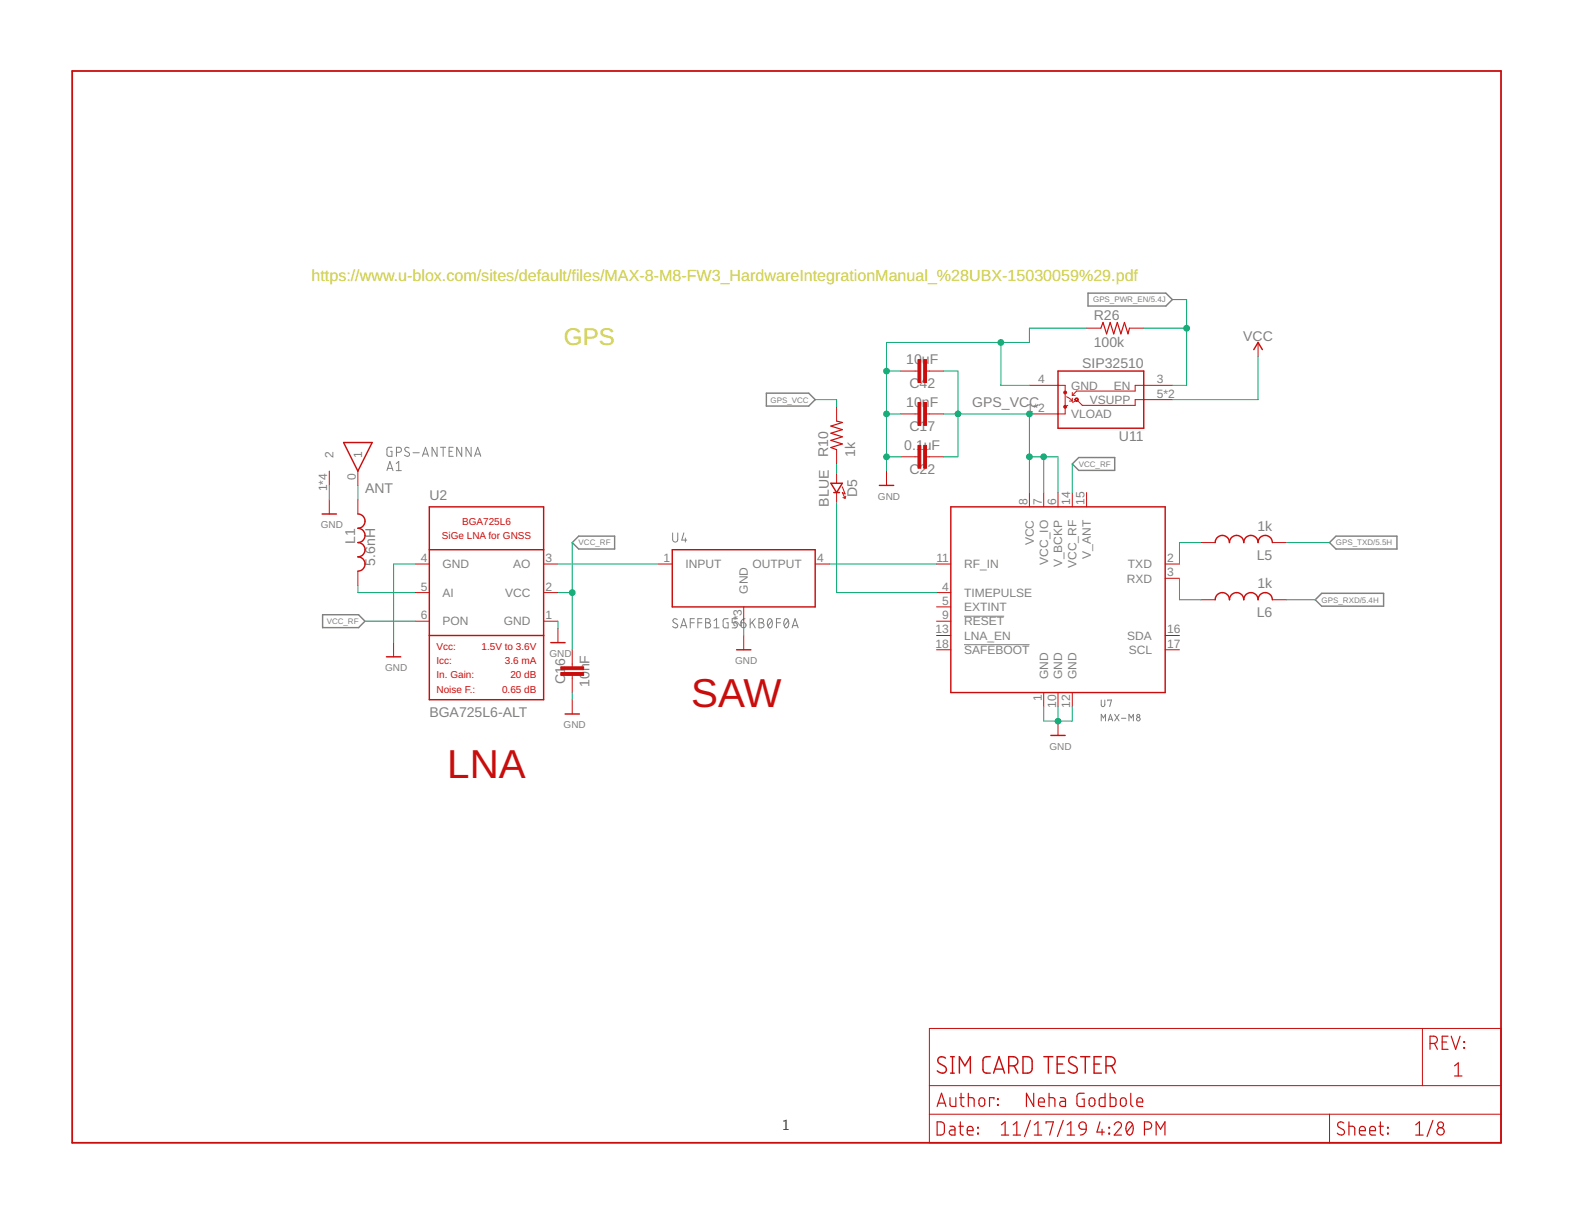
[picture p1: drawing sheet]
<svg xmlns="http://www.w3.org/2000/svg" width="279mm" height="216mm" viewBox="0 0 279 216" stroke-linecap="round" stroke-linejoin="round" font-family="sans-serif">
<g fill="none" stroke="#808080" stroke-width=".18">
<path d="M69.7 79.5h-.7l-.2 .2v1l.2 .4h.7v-.9h-.3M72.7 79.6a.41 .41 0 0 0-.6-.1 .41 .41 0 0 0 0 .7l.5 .2a.41 .41 0 0 1 .1 .6 .41 .41 0 0 1-.6 0l-.2-.1M77.7 79.5v1.6l-.9-1.6v1.6M78.3 79.5h.9M78.8 79.5v1.6M80.5 79.5h-.7v1.6h.7M82.1 79.5v1.6l-.9-1.6v1.6M83.7 79.5v1.6l-.9-1.6v1.6M68.8 83.6l.5-1.6 .5 1.6M68.9 83.2h.8M70.4 82.4l.5-.4v1.6M70.4 83.6h.9"/>
<path d="M70.5 80.4h.4a.44 .44 0 0 0 .5-.5 .44 .44 0 0 0-.5-.4h-.4v1.6M73.4 80.5h1.1M75.1 81.1l.5-1.6 .6 1.6M75.2 80.7h.8M79.8 80.2h.5M84.3 81.1l.6-1.6 .5 1.6M84.5 80.7h.8M119.5 94.7v1.2a.46 .46 0 0 0 .5 .4 .46 .46 0 0 0 .5-.4v-1.2M121.5 94.7l-.3 1.3h.9M121.8 95.6v.7M120.4 110.1l-.2-.1a.39 .39 0 0 0-.6 .3l.1 .2 .6 .4a.4 .4 0 0 1 0 .6 .4 .4 0 0 1-.6 0l-.2-.2M121 111.6l.5-1.7 .6 1.7"/>
<path d="M121.1 111.2h.8M122.7 110.7h.7M123.4 109.9h-.7v1.7M124 110.7h.8M124.8 109.9h-.8v1.7M125.4 109.9h.5a.36 .36 0 0 1 .3 .4 .36 .36 0 0 1-.3 .4 .46 .46 0 0 1 .4 .4 .46 .46 0 0 1-.4 .5h-.5zM125.4 110.7h.5M126.9 111.6h.9M126.9 110.3l.5-.4v1.7M129.4 109.9l-.7 .1-.2 .2v1l.2 .3 .7 .1v-.9h-.2M131 109.9h-.9v.8h.6a.46 .46 0 0 1 .4 .4 .46 .46 0 0 1-.4 .5h-.6M131.7 110.7h.5a.45 .45 0 0 1 .4 .5 .45 .45 0 0 1-.5 .4 .45 .45 0 0 1-.4-.5z"/>
<path d="M132.4 109.9l-.2 .1a.68 .68 0 0 0-.5 .7M133.3 109.9v1.7M133.7 110.6l.5 1M134.2 109.9l-.9 1M134.9 109.9h.4a.36 .36 0 0 1 .4 .4 .36 .36 0 0 1-.4 .4 .46 .46 0 0 1 .5 .4 .46 .46 0 0 1-.5 .5h-.4zM134.9 110.7h.4M136.6 110l.2-.1a.97 .97 0 0 1 0 1.7 1.02 1.02 0 0 1-.2-1.6zM137.2 110.3l-.7 .9M138 110.7h.7M138.7 109.9h-.7v1.7M139.5 110l.2-.1a.95 .95 0 0 1 0 1.7 1.04 1.04 0 0 1-.2-1.6zM140.1 110.3l-.7 .9"/>
<path d="M140.8 111.6l.5-1.7 .6 1.7M140.9 111.2h.8M171.3 109.5h7.2M171.3 114.6h11.7M195.7 124.4v1l.3 .2 .3-.2 .1-1M195.7 128.1v-1.2l.4 .7 .4-.7v1.2M196.9 124.5v-.1h.6l-.3 1.2M197 128.1l.4-1.2 .4 1.2M197.1 127.8h.6M198.1 126.9l.8 1.2M198.9 126.9l-.8 1.2M199.3 127.6h.8"/>
<path d="M200.7 128.1v-1.2l.4 .7 .3-.7v1.2"/>
<circle cx="202.3" cy="127.2" r=".26"/>
<circle cx="202.3" cy="127.8" r=".33"/>
</g>
<path d="M193.4 52.1h13.8l1.2 1.1-1.2 1.2h-13.8zM136.2 69.9h7.5l1.2 1.1-1.2 1.2h-7.5zM102.8 95.3h6.4v2.3h-6.4l-1.1-1.2zM190.6 82.4l1.1-1.1h6.4v2.3h-6.4zM236.3 96.4l1.1-1.1h10.9v2.3h-10.9zM57.3 109.2h6.4l1.2 1.2-1.2 1.1h-6.4zM233.8 106.6l1.1-1.2h11v2.3h-11z" fill="none" stroke="#808080" stroke-width=".25"/>
<g fill="none" stroke="#c90d0c" stroke-width=".25">
<path d="M61.1 78.6h5l-2.5 5.1zM188 65.9h15.3v10.2h-15.3zM222.8 62.1l.8-1.2 .8 1.2M57.3 91.3h2.5M63.6 91.3a1.27 1.27 0 0 1 1.3 1.3 1.27 1.27 0 0 1-1.3 1.3 1.27 1.27 0 0 1 1.3 1.2 1.27 1.27 0 0 1-1.3 1.3 1.27 1.27 0 0 1 1.3 1.3 1.27 1.27 0 0 1-1.3 1.3 1.27 1.27 0 0 1 1.3 1.2 1.27 1.27 0 0 1-1.3 1.3M76.3 90.1h20.3v34.2h-20.3zM76.3 97.7h20.3M119.5 97.7h25.4v10.1h-25.4zM147.7 85.9h2l-1 1.6zM148.2 87.5h1M156.3 86.3h2.5M169 90.1h38.1v33h-38.1z"/>
<path d="M216 96.4a1.27 1.27 0 0 1 1.3-1.3 1.27 1.27 0 0 1 1.2 1.3 1.27 1.27 0 0 1 1.3-1.3 1.27 1.27 0 0 1 1.3 1.3 1.27 1.27 0 0 1 1.2-1.3 1.27 1.27 0 0 1 1.3 1.3 1.27 1.27 0 0 1 1.3-1.3 1.27 1.27 0 0 1 1.2 1.3M68.7 116.7h2.5M76.3 112.9h20.3M97.9 114.2h2.5M130.9 115.5h2.6M216 106.6a1.27 1.27 0 0 1 1.3-1.3 1.27 1.27 0 0 1 1.2 1.3 1.27 1.27 0 0 1 1.3-1.3 1.27 1.27 0 0 1 1.3 1.3 1.27 1.27 0 0 1 1.2-1.3 1.27 1.27 0 0 1 1.3 1.3 1.27 1.27 0 0 1 1.3-1.3 1.27 1.27 0 0 1 1.2 1.3M100.4 126.9h2.6M186.8 130.7h2.5M168 188a.76 .76 0 0 0-.9-.2 .76 .76 0 0 0-.4 .9l.1 .1a2.39 2.39 0 0 1 1.4 1 .78 .78 0 0 1-.5 .9 .78 .78 0 0 1-.9-.2l-.2-.2M169 190.7h.6M169 187.8h.6M169.3 187.8v2.9"/>
<path d="M170.5 190.7v-2.9l1 1.6 1-1.6v2.9M176 187.8a1.16 1.16 0 0 0-1.2 .2l-.1 2.1a.6 .6 0 0 0 .6 .6h.7M176.6 190.7l1-2.9 .9 2.9M176.8 190h1.5M179.3 189.4a1.5 1.5 0 0 0 1.4-.3 .82 .82 0 0 0 .1-.8 .82 .82 0 0 0-.7-.5h-.8v2.9M180.3 189.4l.6 1.3M181.8 187.8a1.51 1.51 0 0 1 1.4 .2l.3 .6-.1 1.5-.2 .4a1.45 1.45 0 0 1-1.4 .2zM185.5 187.8h1.6M186.3 187.8v2.9M187.9 189.1h1M189.2 187.8h-1.3v2.9h1.3M191.3 188a.77 .77 0 0 0-.9-.2 .77 .77 0 0 0-.4 .9l.3 .3 .9 .5a.7 .7 0 0 1 .1 1 .7 .7 0 0 1-1 .1l-.4-.3"/>
<path d="M192.1 187.8h1.6M192.9 187.8v2.9M194.5 189.1h.9M195.7 187.8h-1.2v2.9h1.2M196.6 189.4a1.57 1.57 0 0 0 1.4-.3 .84 .84 0 0 0-.6-1.3h-.8v2.9M197.5 189.4l.7 1.3"/>
</g>
<g fill="none" stroke="#c90d0c" stroke-width=".18">
<path d="M193.1 58.3h2.6M200.7 58.3h2.6M148.7 72.3v2.5M148.7 79.9v2.5M160.1 73.6h3.1M160.1 65.9h3.1M164.7 73.6h3M164.7 65.9h3M183 68.5h6.3v1M189.3 70v3.6h-6.3M189.6 70.5l.7 .5 .3 .3M189.8 72l-.5 .3"/>
<path d="M190.1 71.3h.5M190.6 69.7v.6M190.6 70.8v.5M190.6 70.3h.5M191.1 71.3l-.5 .2M208.4 71h-6.6v1h-9.4l-.8-.7M208.4 68.5h-6.6v1h-10.5l-.7 .8M223.6 60.9v2.5M58.5 83.7v2.6M58.5 88.8v2.5M63.6 83.7v2.6M63.6 88.8v2.5"/>
<path d="M148.7 84.2v1.7M148.7 87.5v1.8M149.7 86.5l.5 1.3-.5-.3 .5 1M149.8 88.4l.4 .1M150.3 88.2l-.1 .3M157.6 83.7v2.6M160.1 81.2h3.1M164.7 81.2h3M183 87.5v2.6M185.5 87.5v2.6M188 87.5v2.6M190.6 87.5v2.6"/>
<path d="M193.1 87.5v2.6M213.4 96.4h2.6M226.1 96.4h2.6M63.6 101.5v2.5M70 114.2v2.5M73.8 105.3h2.5M73.8 100.2h2.5M73.8 110.4h2.5M96.6 105.3h2.6M96.6 100.2h2.6M96.6 110.4h2.6M99.2 111.7v2.5"/>
<path d="M101.7 115.5v3M116.9 100.2h2.6M132.2 107.8v2.6M132.2 112.9v2.6M144.9 100.2h2.5M166.5 105.3h2.5M166.5 100.2h2.5M166.5 110.4h2.5M166.5 115.5h2.5M166.5 107.8h2.5M166.5 112.9h2.5M207.1 100.2h2.5"/>
<path d="M207.1 115.5h2.5M207.1 112.9h2.5M207.1 102.8h2.5M213.4 106.6h2.6M226.1 106.6h2.6M101.7 120v3.1M101.7 124.3v2.6M185.5 123.1v2.5M188 123.1v2.5M188 128.1v2.6M190.6 123.1v2.5M165.2 182.8h101.6v20.3h-101.6z"/>
<path d="M165.2 198h101.6M165.2 192.9h101.6M236.3 198v5.1M252.8 182.8v10.1"/>
</g>
<g fill="#c90d0c" stroke="#c90d0c" stroke-width=".18">
<path d="M99.7 118.5h4v.5h-4z"/>
<path d="M99.7 119.5h4v.5h-4z"/>
<path d="M164.2 71.5h.5v4.1h-.5z"/>
<path d="M163.2 71.5h.5v4.1h-.5z"/>
<path d="M164.2 79.1h.5v4.1h-.5z"/>
<path d="M163.2 79.1h.5v4.1h-.5z"/>
<path d="M164.2 63.9h.5v4.1h-.5z"/>
<path d="M163.2 63.9h.5v4.1h-.5z"/>
</g>
<g fill="none" stroke="#c90d0c" stroke-width=".21">
<path d="M195.7 58.3l.3-1 .7 2 .6-2 .7 2 .6-2 .6 2 .7-2 .6 2 .2-1M148.7 74.8l1 .3-2 .6 2 .6-2 .7 2 .6-2 .7 2 .6-2 .6 1 .4M166.6 199.3a1.16 1.16 0 0 1 1.1 .3l.2 1.4a.62 .62 0 0 1-.7 .7h-.6zM166.6 196.6l.7-2.3 .8 2.3M166.8 196h1.1M168.8 195.1l.1 1.3 .3 .2h.7v-1.5M170.6 195.1h.7M170.7 199.3v2l.1 .3 .4 .1M170.8 194.3v1.9l.1 .3 .4 .1M172.1 195.1h.7l.3 .2v1.3M172.1 194.3v2.3M174.2 195.1h.4a.86 .86 0 0 1 0 1.5h-.2a.92 .92 0 0 1-.2-1.5z"/>
<path d="M176.7 195.3v-.2h-.8v1.5M177.3 195.2h.1v.2h-.1zM177.3 196.3h.1v.1h-.1zM178 199.9l.6-.6v2.4M180.1 199.9l.6-.6v2.4M183.1 199.1l-1 2.9M183.7 194.3v2.3l-1.3-2.3v2.3M183.8 199.9l.7-.6v2.4M184.6 195.8h1a.55 .55 0 0 0-.3-.7 .55 .55 0 0 0-.7 .5l.1 .9 .9 .1M185.9 199.6v-.3h1.3l-.6 2.4M186.5 195.1h.6l.4 .2v1.3M186.5 194.3v2.3"/>
<path d="M188.5 195.1h.6l.3 .4v1.1h-.6a.46 .46 0 0 1-.5-.4 .46 .46 0 0 1 .5-.5h.6M189 199.1l-1.1 2.9M189.7 199.9l.6-.6v2.4M191.9 199.6a.64 .64 0 0 1 .7-.2 .64 .64 0 0 1 .5 .6v.7h-.8a.62 .62 0 0 1-.4-1.1zM192.7 194.3h-.8a.54 .54 0 0 0-.5 .5v1.5l.4 .3h.9v-1.3h-.4M193.7 195.2l.5-.1a.87 .87 0 0 1 .1 1.4l-.3 .1a.47 .47 0 0 1-.4-.5zM195.5 199.3l-.5 1.9h1.3M196.4 194.3v2.3h-.8l-.2-.2v-1.1l.3-.2h.7M197.3 194.3v2.3h.8l.2-.2v-1.1l-.3-.2h-.7M198 199.9a.64 .64 0 0 1 .9-.5 .64 .64 0 0 1 .2 1l-1.1 1.3h1.3M199.2 195.2l.5-.1a.87 .87 0 0 1 .2 1.4l-.3 .1a.47 .47 0 0 1-.5-.5zM200.4 199.5a.55 .55 0 0 1 .6-.1 .55 .55 0 0 1 .3 .5 1.33 1.33 0 0 1-.5 1.8 1.23 1.23 0 0 1-.6-1.8z"/>
<path d="M201 194.3v1.9l.1 .3 .3 .1M201.3 199.9l-1 1.3M202.1 195.8h1a.54 .54 0 0 0-.4-.7 .54 .54 0 0 0-.6 .5l.1 .9 .9 .1M238.8 199.6a.58 .58 0 0 0-.8-.2 .58 .58 0 0 0 0 .9l.7 .4a.59 .59 0 0 1 .1 .9 .59 .59 0 0 1-.9-.1l-.2-.1M239.8 199.3v2.4M245.3 199.3v2l.2 .3 .4 .1M251.6 199.9l.7-.6v2.4M254.2 185.4h.6a.65 .65 0 0 0 .7-.6 .65 .65 0 0 0-.7-.7h-.6v2.4M254.7 199.1l-1.1 2.9M255 185.4l.5 1.1M256.3 185.2h.8M257.4 184.1h-1.1v2.4h1.1"/>
<path d="M257.9 184.1l.8 2.4 .8-2.4M258.5 189.4l.7-.5v2.3M258.5 191.2h1.3M260.2 185.1h.1v.1h-.1zM260.2 186.1h.1v.2h-.1zM168.8 200.1h.6l.3 .3v1.3h-.5a.46 .46 0 0 1-.5-.5 .46 .46 0 0 1 .5-.4h.5M170.4 200.1h.8M171.9 200.9h1.1a.54 .54 0 0 0-.4-.7 .54 .54 0 0 0-.7 .5l.1 .9 1 .1M173.8 200.3h.1v.1h-.1zM173.8 201.4h.1v.1h-.1zM178 201.7h1.3M180.1 201.7h1.3"/>
<path d="M183.8 201.7h1.3M189.7 201.7h1.3M193.1 200.7a1.05 1.05 0 0 1-1.1 1M195.9 200.7v1M197.1 201.4h.1v.1h-.1zM197.1 200.3h.1v.1h-.1zM203.4 200.7h.6a.66 .66 0 0 0 .7-.7 .66 .66 0 0 0-.7-.7h-.6v2.4M205.5 201.7v-2.4l.8 1.4 .8-1.4v2.4M239.8 200.1h.6l.3 .3 .1 1.3M241.6 200.9h1.1a.55 .55 0 0 0-.4-.7 .55 .55 0 0 0-.7 .5l.1 .9 1 .1M243.4 200.9h1.1a.54 .54 0 0 0-.4-.7 .54 .54 0 0 0-.7 .5l.1 .9 1 .1M245.1 200.1h.8"/>
<path d="M246.6 201.4h.1v.1h-.1zM246.6 200.3h.1v.1h-.1zM251.6 201.7h1.3"/>
<circle cx="256" cy="199.9" r=".52"/>
<circle cx="256" cy="201" r=".65"/>
</g>
<g fill="#c90d0c" stroke="#c90d0c" stroke-width=".18">
<path d="M191.1 70.9a.32 .32 0 0 1 .5-.1 .32 .32 0 0 1-.2 .5 .32 .32 0 0 1-.4-.3l.3-.2a.19 .19 0 0 1 .2 .2 .19 .19 0 0 1-.1 .2 .19 .19 0 0 1-.2-.2h-.2z" fill-rule="evenodd"/>
<circle cx="189.3" cy="69.7" r=".25"/>
<circle cx="189.3" cy="72.3" r=".25"/>
</g>
<path d="M12.8 12.6h254v190.5h-254z" fill="none" stroke="#c90d0c" stroke-width=".32"/>
<g fill="none" stroke="#0dab76" stroke-width=".18">
<path d="M193.1 58.3h-10.1v2.6h-25.4v22.8M203.3 58.3h7.6M208.4 53.2h2.5v15.3h-2.5M144.9 71h3.8v1.3M157.6 65.9h2.5M157.6 73.6h2.5M167.7 65.9h2.6v15.3h-2.6M167.7 73.6h15.3v13.9M177.9 60.9v7.6h5.1M223.6 63.4v7.6h-15.2M58.5 86.3v2.5M63.6 86.3v2.5"/>
<path d="M101.7 96.4v19.1M148.7 82.4v1.8M148.7 89.3v16h17.8M157.6 81.2h2.5M183 81.2h5v6.3M185.5 81.2v6.3M190.6 82.4v5.1M213.4 96.4h-3.8v3.8M228.7 96.4h7.6M63.6 104v1.3h10.2M64.9 110.4h8.9M73.8 100.2h-3.8v14"/>
<path d="M99.2 100.2h17.7M99.2 110.4v1.3M99.2 105.3h2.5M132.2 110.4v2.5M147.4 100.2h19.1M209.6 102.8v3.8h3.8M228.7 106.6h5.1M101.7 123.1v1.2M185.5 125.6v2.5h5.1v-2.5M188 125.6v2.5"/>
</g>
<g fill="#0dab76" stroke="#0dab76" stroke-width=".18">
<circle cx="188" cy="128.1" r=".51"/>
<circle cx="157.6" cy="81.2" r=".51"/>
<circle cx="157.6" cy="73.6" r=".51"/>
<circle cx="157.6" cy="65.9" r=".51"/>
<circle cx="177.9" cy="60.9" r=".51"/>
<circle cx="210.9" cy="58.3" r=".51"/>
<circle cx="170.3" cy="73.6" r=".51"/>
<circle cx="183" cy="81.2" r=".51"/>
<circle cx="183" cy="73.6" r=".51"/>
<circle cx="185.5" cy="81.2" r=".51"/>
<circle cx="101.7" cy="105.3" r=".51"/>
</g>
<g font-size="7.2" fill="#c90d0c">
<text x="122.9" y="125.6">SAW</text>
<text x="79.5" y="138.3">LNA</text>
</g>
<text font-size="4.3" fill="#c8c832" x="100.2" y="61.4">GPS</text>
<text font-size="2.9" fill="#c8c832" x="55.4" y="49.9">https://www.u-blox.com/sites/default/files/MAX-8-M8-FW3_HardwareIntegrationManual_%28UBX-15030059%29.pdf</text>
<text font-size="2.7" x="139" y="200.9">1</text>
<g font-size="2.5" fill="#808080">
<text x="194.4" y="56.8">R26</text>
<text x="161.1" y="64.7">10</text>
<text x="163.9" y="64.7">u</text>
<text x="165.3" y="64.7">F</text>
<text x="192.3" y="65.4">SIP32510</text>
<text x="194.4" y="61.6">100k</text>
<text x="221" y="60.6">VCC</text>
<text x="161.6" y="69">C42</text>
<text x="161.1" y="72.3">10</text>
<text x="161.6" y="76.6">C17</text>
<text x="163.9" y="72.3">n</text>
<text x="165.3" y="72.3">F</text>
<text x="172.8" y="72.3">GPS_VCC</text>
<text x="147.2" y="81.2" transform="rotate(-90 147.2 81.2)">R10</text>
<text x="152" y="81.2" transform="rotate(-90 152 81.2)">1k</text>
<text x="160.7" y="79.9">0.1</text>
<text x="164.2" y="79.9">uF</text>
<text x="198.9" y="78.4">U11</text>
<text x="64.9" y="87.5">ANT</text>
<text x="76.3" y="88.8">U2</text>
<text x="152.4" y="88.4" transform="rotate(-90 152.4 88.4)">D5</text>
<text x="161.6" y="84.2">C22</text>
<text x="147.3" y="90" transform="rotate(-90 147.3 90)">BLUE</text>
<text x="223.5" y="94.4">1k</text>
<text x="63.1" y="96.6" transform="rotate(-90 63.1 96.6)">L1</text>
<text x="66.7" y="100.5" transform="rotate(-90 66.7 100.5)">5.6nH</text>
<text x="223.4" y="99.5">L5</text>
<text x="223.5" y="104.5">1k</text>
<text x="223.4" y="109.6">L6</text>
<text x="100.4" y="119.7" transform="rotate(-90 100.4 119.7)">1</text>
<text x="100.4" y="118.4" transform="rotate(-90 100.4 118.4)">6</text>
<text x="100.4" y="121.5" transform="rotate(-90 100.4 121.5)">C</text>
<text x="104.8" y="122.1" transform="rotate(-90 104.8 122.1)">10nF</text>
<text x="76.3" y="127.4">BGA725L6-ALT</text>
</g>
<g font-size="2.1" fill="#808080">
<text x="184.5" y="68.1">4</text>
<text x="190.4" y="69.2">GND</text>
<text x="193.7" y="71.8">VSUPP</text>
<text x="198" y="69.2">EN</text>
<text x="205.6" y="70.7">5*2</text>
<text x="205.6" y="68.1">3</text>
<text x="182.5" y="73.2">1*2</text>
<text x="190.4" y="74.3">VLOAD</text>
<text x="59.3" y="81.4" transform="rotate(-90 59.3 81.4)">2</text>
<text x="64.4" y="81.4" transform="rotate(-90 64.4 81.4)">1</text>
<text x="58.2" y="87.3" transform="rotate(-90 58.2 87.3)">1*4</text>
<text x="63.3" y="85.3" transform="rotate(-90 63.3 85.3)">0</text>
<text x="182.6" y="89.7" transform="rotate(-90 182.6 89.7)">8</text>
<text x="185.2" y="89.7" transform="rotate(-90 185.2 89.7)">7</text>
<text x="187.7" y="89.7" transform="rotate(-90 187.7 89.7)">6</text>
<text x="190.2" y="89.7" transform="rotate(-90 190.2 89.7)">14</text>
<text x="192.8" y="89.7" transform="rotate(-90 192.8 89.7)">15</text>
<text x="74.8" y="99.9">4</text>
<text x="78.6" y="101">GND</text>
<text x="91.2" y="101">AO</text>
<text x="97" y="99.9">3</text>
<text x="117.9" y="99.9">1</text>
<text x="121.8" y="101">INPUT</text>
<text x="133.8" y="101">OUTPUT</text>
<text x="145.2" y="99.9">4</text>
<text x="166.4" y="99.9">11</text>
<text x="171.3" y="101">RF_IN</text>
<text x="183.7" y="96.9" transform="rotate(-90 183.7 96.9)">VCC</text>
<text x="186.3" y="100.4" transform="rotate(-90 186.3 100.4)">VCC_IO</text>
<text x="188.8" y="100.8" transform="rotate(-90 188.8 100.8)">V_BCKP</text>
<text x="191.4" y="100.9" transform="rotate(-90 191.4 100.9)">VCC_RF</text>
<text x="193.9" y="99.3" transform="rotate(-90 193.9 99.3)">V_ANT</text>
<text x="200.5" y="101">TXD</text>
<text x="207.5" y="99.9">2</text>
<text x="74.8" y="104.9">5</text>
<text x="78.6" y="106.1">AI</text>
<text x="89.8" y="106.1">VCC</text>
<text x="97" y="104.9">2</text>
<text x="132.9" y="105.5" transform="rotate(-90 132.9 105.5)">GND</text>
<text x="167.5" y="107.5">5</text>
<text x="167.5" y="104.9">4</text>
<text x="171.3" y="106.1">TIMEPULSE</text>
<text x="200.3" y="103.5">RXD</text>
<text x="207.5" y="102.4">3</text>
<text x="74.8" y="110">6</text>
<text x="78.6" y="111.1">PON</text>
<text x="89.5" y="111.1">GND</text>
<text x="97" y="110">1</text>
<text x="131.8" y="111.4" transform="rotate(-90 131.8 111.4)">2*3</text>
<text x="166.3" y="112.6">13</text>
<text x="167.5" y="110">9</text>
<text x="171.3" y="111.1">RESET</text>
<text x="171.3" y="108.6">EXTINT</text>
<text x="171.3" y="113.7">LNA_EN</text>
<text x="200.4" y="113.7">SDA</text>
<text x="207.5" y="112.6">16</text>
<text x="166.3" y="115.1">18</text>
<text x="171.3" y="116.2">SAFEBOOT</text>
<text x="200.6" y="116.2">SCL</text>
<text x="207.5" y="115.1">17</text>
<text x="185.2" y="124.6" transform="rotate(-90 185.2 124.6)">1</text>
<text x="186.3" y="120.7" transform="rotate(-90 186.3 120.7)">GND</text>
<text x="187.7" y="125.8" transform="rotate(-90 187.7 125.8)">10</text>
<text x="188.8" y="120.7" transform="rotate(-90 188.8 120.7)">GND</text>
<text x="190.2" y="125.8" transform="rotate(-90 190.2 125.8)">12</text>
<text x="191.3" y="120.7" transform="rotate(-90 191.3 120.7)">GND</text>
</g>
<g font-size="1.8" fill="#808080">
<text x="156.1" y="88.8">GND</text>
<text x="57" y="93.9">GND</text>
<text x="68.4" y="119.3">GND</text>
<text x="97.6" y="116.7">GND</text>
<text x="130.7" y="118">GND</text>
<text x="100.2" y="129.4">GND</text>
<text x="186.5" y="133.2">GND</text>
</g>
<g font-size="1.8" fill="#c90d0c">
<text x="78.5" y="95.8">SiGe LNA for GNSS</text>
<text x="82.1" y="93.2">BGA725L6</text>
<text x="77.6" y="115.5">Vcc:</text>
<text x="77.6" y="118">Icc:</text>
<text x="85.6" y="115.5">1.5V to 3.6V</text>
<text x="89.7" y="118">3.6 mA</text>
<text x="77.6" y="120.5">In. Gain:</text>
<text x="77.6" y="123.1">Noise F.:</text>
<text x="89.2" y="123.1">0.65 dB</text>
<text x="90.7" y="120.5">20 dB</text>
</g>
<g font-size="1.4" fill="#808080">
<text x="194.3" y="53.7">GPS_PWR_EN/5.4J</text>
<text x="137" y="71.5">GPS_VCC</text>
<text x="191.7" y="82.9">VCC_RF</text>
<text x="102.8" y="96.9">VCC_RF</text>
<text x="237.4" y="96.9">GPS_TXD/5.5H</text>
<text x="234.9" y="107.1">GPS_RXD/5.4H</text>
<text x="58.1" y="110.9">VCC_RF</text>
</g>
</svg>
